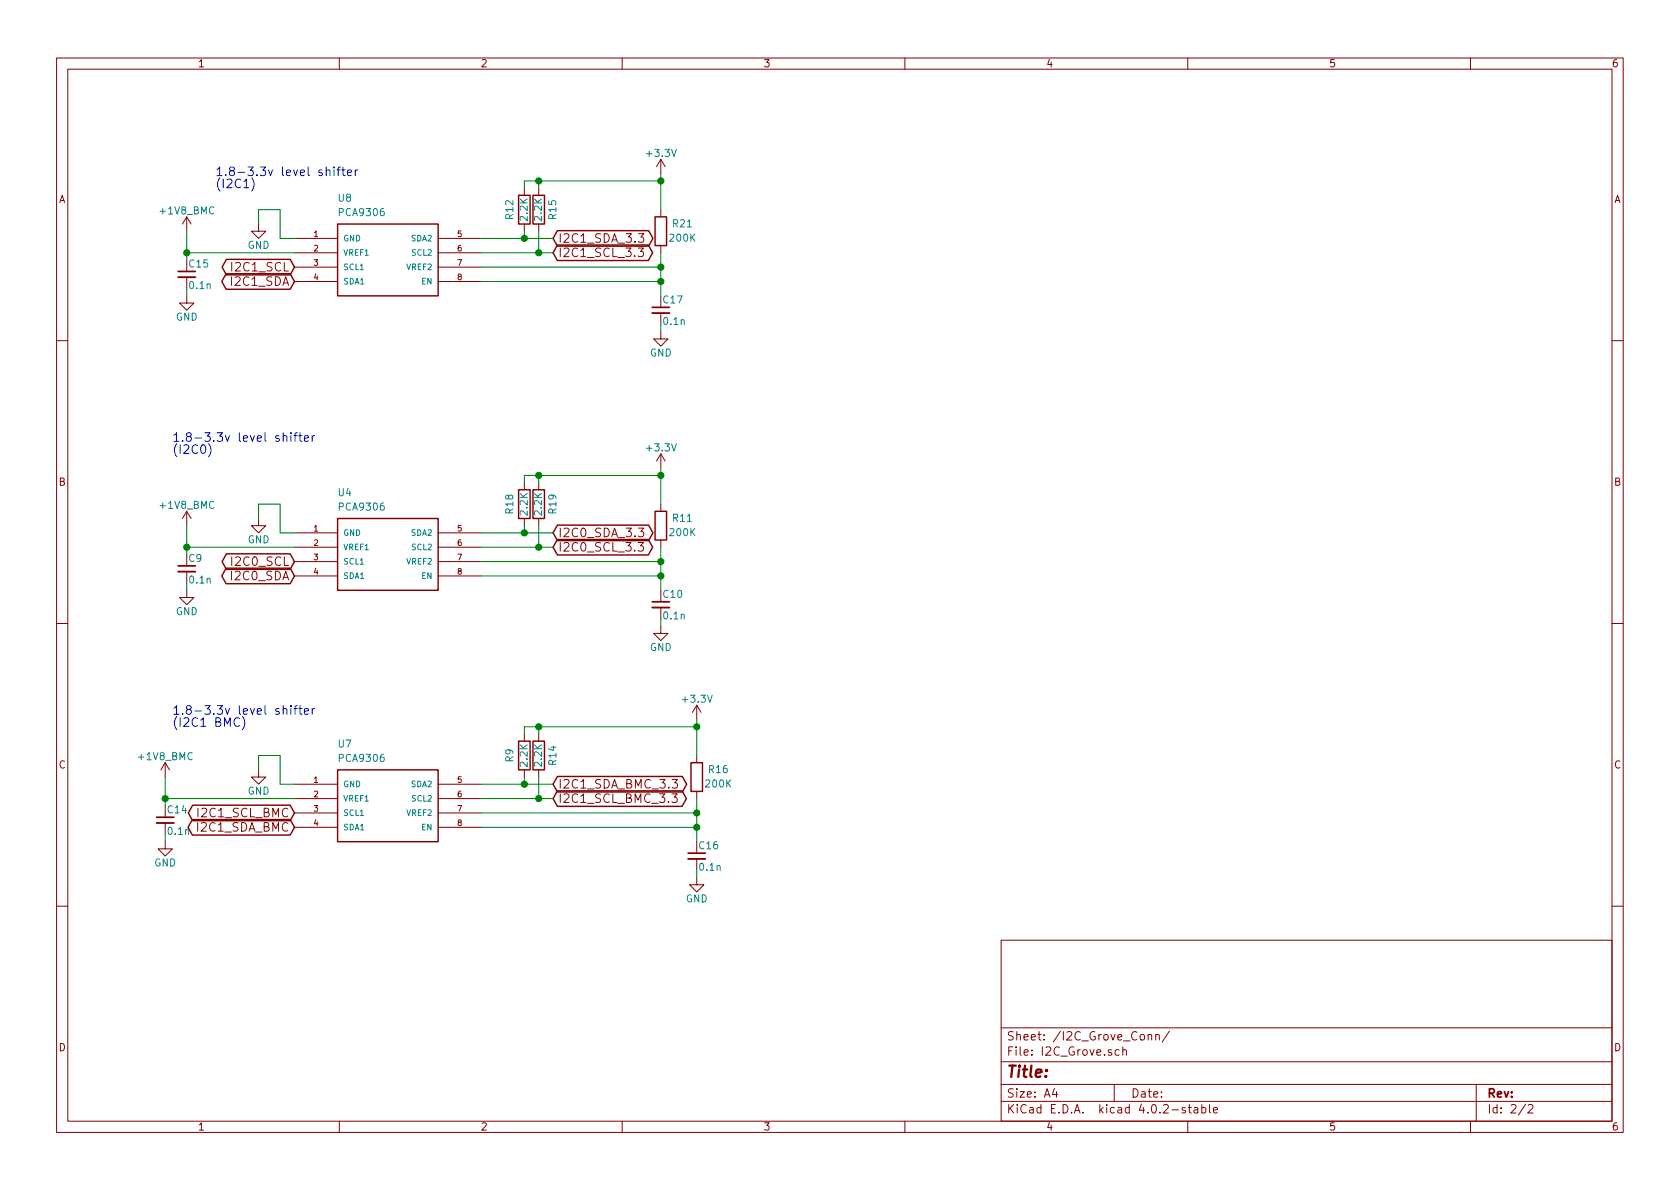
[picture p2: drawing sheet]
<svg xmlns="http://www.w3.org/2000/svg" width="297mm" height="210mm" viewBox="0 0 297 210" stroke-linecap="round" stroke-linejoin="round" font-family="sans-serif">
<g fill="none" stroke="#840000" stroke-width=".18">
<path d="M10 10.3h277v189.9h-277zM12 12.2h273v186.1h-273zM60 10.3v1.9M110 10.3v1.9M160 10.3v1.9M210 10.3v1.9M260 10.3v1.9M33 38.3v2.6M33 38.3l-.7 1.3M33 38.3l.8 1.3M45.7 39.6v1.3h1.3l-1.3 1.3-1.3-1.3h1.3M92.7 33.3v1.2"/>
<path d="M92.7 39.6v1.3M95.2 33.3v1.2M95.2 39.6v1.3M116.8 28.2l-.7 1.3M116.8 28.2v2.5M116.8 37.1v1.2M116.8 28.2l.8 1.3M33 52.3v1.3h1.3l-1.3 1.3-1.3-1.3h1.3M33 49v2M52.1 42.2h7.6M52.1 44.7h7.6M52.1 47.2h7.6"/>
<path d="M52.1 49.8h7.6M77.5 42.2h7.6M77.5 44.7h7.6M77.5 47.2h7.6M77.5 49.8h7.6M112.8 43.9h1l-.5 .5 .3 .1 .2 .2-.1 .5-.2 .2h-.5l-.2-.2M112.9 41.3h.9l-.5 .6 .4 .1 .1 .2-.1 .5-.2 .1h-.4l-.2-.1M116.8 58.7v1.2h1.3l-1.3 1.3-1.2-1.3h1.2M116.8 43.4v1.3M116.8 55.4v2M10 60.2h2M285 60.2h2"/>
<path d="M33 90.4v2.6M33 90.4l-.7 1.3M33 90.4l.8 1.3M45.7 91.7v1.3h1.3l-1.3 1.2-1.3-1.2h1.3M52.1 94.2h7.6M52.1 96.8h7.6M52.1 99.3h7.6M77.5 94.2h7.6M77.5 96.8h7.6M77.5 99.3h7.6M92.7 85.3v1.3M92.7 91.7v1.3"/>
<path d="M95.2 85.3v1.3M95.2 91.7v1.3M112.8 95.9h1l-.5 .6 .3 .1 .2 .2-.1 .5-.2 .2h-.5l-.2-.2M112.9 93.4h.9l-.5 .6 .4 .1 .1 .2-.1 .5-.2 .1h-.4l-.2-.1M116.8 80.3v2.5M116.8 89.1v1.3M116.8 95.5v1.3M116.8 80.3l-.7 1.2M116.8 80.3l.8 1.2M10 110.3h2M33 104.4v1.3h1.3l-1.3 1.2-1.3-1.2h1.3M33 101.1v2"/>
<path d="M52.1 101.8h7.6M77.5 101.8h7.6M116.8 110.7v1.3h1.3l-1.3 1.3-1.2-1.3h1.2M116.8 107.4v2.1M285 110.3h2M29.2 134.9v2.5M29.2 134.9l-.8 1.2M29.2 134.9l.8 1.2M45.7 136.1v1.3h1.3l-1.3 1.3-1.3-1.3h1.3M52.1 138.7h7.6M77.5 138.7h7.6M92.7 129.8v1.3"/>
<path d="M92.7 136.1v1.3M95.2 129.8v1.3M95.2 136.1v1.3M118.8 137.8h1l-.5 .6 .3 .1 .2 .2-.1 .5-.2 .2h-.5l-.2-.2M123.2 124.7l-.8 1.3M123.2 124.7v2.5M123.2 133.6v1.3M123.2 139.9v1.3M123.2 124.7l.8 1.3M29.2 148.8v1.3h1.3l-1.3 1.3-1.3-1.3h1.3M29.2 145.5v2.1M52.1 141.2h7.6"/>
<path d="M52.1 143.8h7.6M52.1 146.3h7.6M77.5 141.2h7.6M77.5 143.8h7.6M77.5 146.3h7.6M118.8 140.4h.9l-.5 .6h.4l.1 .2v.6l-.3 .1h-.4l-.2-.1M123.2 155.2v1.3h1.3l-1.3 1.2-1.3-1.2h1.3M123.2 151.9v2M10 160.2h2M177 166.3h108v32h-108zM285 160.2h2M60 198.3v1.9"/>
<path d="M110 198.3v1.9M160 198.3v1.9M177 194.8h108M177 191.8h108M177 187.8h108M177 181.8h108M186.4 192.5l-.3 1h.9M186.8 193v1M197 191.8v3M197.9 185.7l-.5-.1-.2 .3v.6l.2 .1 .5-.1M198.5 185.7l.2-.1 .4 .1 .1 .9M198.5 185.1v1.5"/>
<path d="M203 183.1l.2-.2 .4 .1v.9M203 182.9v1M204.3 183.1l.2-.2 .4 .1 .1 .9M204.3 182.9v1M206.8 182.3l-1.3 2M209.6 195.9a.37 .37 0 0 0-.6 .1l.1 .3 .5 .1 .1 .1-.3 .3-.4-.1M210 198.3v1.9M210.1 195.8h.5M210.3 195.3v1.3l.3 .2M211.2 195.9h.5l.1 .9M211.8 196.2l-.5 .1-.2 .2 .2 .3 .5-.1M212.5 195.9l.4-.1 .3 .3-.1 .6h-.6"/>
<path d="M212.5 195.3v1.5M213.8 195.3v1.3l.2 .2M214.6 196.3l.7-.1-.1-.3-.4-.1-.2 .2v.7h.6M260 198.3v1.9M261 191.8v6.5M269.7 195.2l-1.2 2M270.2 195.5l.2-.2h.4l.2 .5-.9 1h.9"/>
</g>
<g fill="none" stroke="#840000" stroke-width=".25">
<path d="M59.7 39.6h17.8v12.7h-17.8zM91.7 34.5h2v5.1h-2zM94.2 34.5h2.1v5.1h-2.1zM115.8 38.3h2.1v5.1h-2.1zM40 48.4h11.3l.8 1.4-.8 1.3h-11.3l-.8-1.3zM40 45.9h11.3l.8 1.3-.8 1.4h-11.3l-.7-1.4zM98.6 40.8h16.1l.7 1.4-.7 1.3h-16.1l-.8-1.3zM98.6 43.3h16l.8 1.4-.8 1.4h-16l-.8-1.4zM40 97.9h11.3l.8 1.4-.8 1.4h-11.3l-.7-1.4zM59.7 91.7h17.8v12.7h-17.8zM91.7 86.6h2v5.1h-2zM94.2 86.6h2.1v5.1h-2.1z"/>
<path d="M98.6 92.9h16.1l.7 1.3-.7 1.4h-16.1l-.8-1.4zM98.6 95.4h16l.8 1.4-.8 1.3h-16l-.8-1.3zM115.8 90.4h2.1v5.1h-2.1zM40 100.5h11.3l.8 1.3-.8 1.4h-11.3l-.8-1.4zM59.7 136.1h17.8v12.7h-17.8zM91.7 131.1h2v5h-2zM94.2 131.1h2.1v5h-2.1zM98.6 137.3h22l.8 1.4-.8 1.3h-22l-.8-1.3zM98.6 139.8h22l.8 1.4-.8 1.4h-22l-.8-1.4zM122.2 134.9h2v5h-2zM34 144.9h17.3l.8 1.4-.8 1.4h-17.3l-.8-1.4zM34.1 142.4h17.2l.8 1.4-.8 1.3h-17.2l-.8-1.3z"/>
</g>
<g fill="none" stroke="#008400" stroke-width=".18">
<path d="M45.7 39.6v-2.5h3.8v5.1h2.6M95.2 32v1.3M116.8 32h-24.1v1.3M116.8 30.7v6.4M33 44.7h19.1M33 40.9v5.1M33 51v1.3M85.1 42.2h12.7M85.1 44.7h12.7M85.1 47.2h31.7M85.1 49.8h31.7M92.7 40.9v1.3"/>
<path d="M95.2 40.9v3.8M116.8 44.7v7.6M116.8 57.4v1.3M33 93v5M33 96.8h19.1M45.7 91.7v-2.6h3.8v5.1h2.6M85.1 94.2h12.7M85.1 96.8h12.7M85.1 99.3h31.7M92.7 93v1.2M95.2 84.1v1.2M95.2 93v3.8"/>
<path d="M116.8 84.1h-24.1v1.2M116.8 82.8v6.3M116.8 96.8v7.6M33 103.1v1.3M85.1 101.8h31.7M116.8 109.5v1.2M29.2 137.4v5.1M45.7 136.1v-2.5h3.8v5.1h2.6M85.1 138.7h12.7M92.7 137.4v1.3M95.2 128.5v1.3M95.2 137.4v3.8"/>
<path d="M123.2 128.5h-30.5v1.3M123.2 127.2v6.4M29.2 141.2h22.9M29.2 147.6v1.2M85.1 141.2h12.7M85.1 143.8h38.1M85.1 146.3h38.1M123.2 141.2v7.6M123.2 153.9v1.3"/>
</g>
<g fill="#008400" stroke="#008400" stroke-width=".25">
<circle cx="92.7" cy="42.2" r=".51"/>
<circle cx="95.3" cy="44.7" r=".51"/>
<circle cx="95.3" cy="32" r=".51"/>
<circle cx="116.8" cy="32" r=".51"/>
<circle cx="116.8" cy="47.2" r=".51"/>
<circle cx="116.8" cy="49.8" r=".51"/>
<circle cx="33" cy="44.7" r=".51"/>
<circle cx="92.7" cy="94.2" r=".51"/>
<circle cx="95.3" cy="96.8" r=".51"/>
<circle cx="95.3" cy="84.1" r=".51"/>
<circle cx="116.8" cy="84.1" r=".51"/>
<circle cx="116.8" cy="99.3" r=".51"/>
<circle cx="116.8" cy="101.8" r=".51"/>
<circle cx="33" cy="96.8" r=".51"/>
<circle cx="92.7" cy="138.7" r=".51"/>
<circle cx="95.3" cy="141.2" r=".51"/>
<circle cx="95.3" cy="128.5" r=".51"/>
<circle cx="123.2" cy="128.5" r=".51"/>
<circle cx="123.2" cy="143.8" r=".51"/>
<circle cx="123.2" cy="146.3" r=".51"/>
<circle cx="29.2" cy="141.2" r=".51"/>
</g>
<path d="M31.5 49h3M115.3 55.4h3.1M31.5 101.1h3M115.3 107.4h3.1M27.7 145.5h3M121.7 151.9h3" fill="none" stroke="#840000" stroke-width=".33"/>
<path d="M31.5 48h3M115.3 54.4h3.1M31.5 100.1h3M115.3 106.4h3.1M27.7 144.5h3M121.7 150.9h3" fill="none" stroke="#840000" stroke-width=".3"/>
<g fill="none" stroke="#0000c2" stroke-width=".18">
<path d="M44.5 31.5a1.75 1.75 0 0 1 0 2.3M57.7 30.2l.1-.1a.36 .36 0 0 1 .5 .2v.8M59.1 29.5v.2M59.1 30v1.1M59.6 30h.6M60.2 29.5l-.3 .1-.1 .2v1.3M60.5 30h.5M60.7 29.5v1.4l.3 .2M61.4 30.6l.8-.2-.1-.3-.4-.1-.3 .3 .1 .7h.6M62.8 30v1.1M63.2 30l-.2 .1-.2 .2M36.9 78.5a1.75 1.75 0 0 1 0 2.3"/>
<path d="M50.1 77.2v-.1a.36 .36 0 0 1 .6 .2v.7M51.4 76.5v.2M51.4 77v1M52 77h.6M52.6 76.5l-.4 .1v.2v1.2M52.8 77h.6M53 76.5v1.3l.4 .2M53.8 77.5l.8-.1-.1-.3-.4-.1-.3 .3 .1 .7h.6M55.2 77v1M55.6 77l-.3 .1-.1 .2M42.3 127.1a.62 .62 0 0 0-.7 0 .62 .62 0 0 0-.2 .7 .58 .58 0 0 0 .3 .6 .58 .58 0 0 0 .6-.1M42.8 126.7a1.75 1.75 0 0 1 0 2.3"/>
<path d="M50.1 125.4a.36 .36 0 0 1 .6 .1v.8M51.4 124.8v.1M51.4 125.3v1M52 125.3h.6M52.6 124.8l-.4 .1v.1v1.3M52.8 125.3h.6M53 124.8v1.3l.4 .2M53.8 125.8l.8-.2-.1-.2-.4-.1-.3 .2 .1 .7h.6M55.2 125.3v1M55.6 125.3l-.3 .1-.1 .2"/>
</g>
<text font-size="2.8" fill="#840000" x="178" y="190.5">Title:</text>
<g font-size="2.1" fill="#0000c2">
<text x="38.1" y="31.1">1.8-3.3v level shifter</text>
<text x="38.1" y="33.3">(I2C1)</text>
<text x="30.5" y="78.1">1.8-3.3v level shifter</text>
<text x="30.5" y="80.3">(I2C0)</text>
<text x="30.5" y="126.4">1.8-3.3v level shifter</text>
<text x="30.5" y="128.5">(I2C1 BMC)</text>
</g>
<g font-size="2.1" fill="#840000">
<text x="98.7" y="42.9">I2C1_SDA_3.3</text>
<text x="98.7" y="45.5">I2C1_SCL_3.3</text>
<text x="41" y="50.5">I2C1_SDA</text>
<text x="41.2" y="48">I2C1_SCL</text>
<text x="98.7" y="95">I2C0_SDA_3.3</text>
<text x="41.2" y="100.1">I2C0_SCL</text>
<text x="98.7" y="97.5">I2C0_SCL_3.3</text>
<text x="41" y="102.6">I2C0_SDA</text>
<text x="98.7" y="139.4">I2C1_SDA_BMC_3.3</text>
<text x="98.7" y="142">I2C1_SCL_BMC_3.3</text>
<text x="35" y="147.1">I2C1_SDA_BMC</text>
<text x="35.2" y="144.5">I2C1_SCL_BMC</text>
<text x="178" y="184">Sheet: /I2C_Grove_Conn/</text>
<text x="178" y="186.7">File: I2C_Grove.sch</text>
<text x="178" y="196.9">KiCad E.D.A. kicad 4.0.2-stable</text>
<text x="178" y="194.1">Size: A4</text>
<text x="200" y="194.1">Date:</text>
<text x="263" y="194.1">Rev:</text>
<text x="263" y="196.9">Id: 2/2</text>
</g>
<g font-size="1.8" fill="#840000">
<text x="35" y="11.9">1</text>
<text x="85" y="11.9">2</text>
<text x="135" y="11.9">3</text>
<text x="185" y="11.9">4</text>
<text x="235" y="11.9">5</text>
<text x="285" y="11.9">6</text>
<text x="10.4" y="35.9">A</text>
<text x="285.4" y="35.9">A</text>
<text x="10.4" y="85.9">B</text>
<text x="285.4" y="85.9">B</text>
<text x="10.4" y="135.9">C</text>
<text x="285.4" y="135.9">C</text>
<text x="10.4" y="185.9">D</text>
<text x="285.4" y="185.9">D</text>
<text x="35" y="199.9">1</text>
<text x="85" y="199.9">2</text>
<text x="135" y="199.9">3</text>
<text x="185" y="199.9">4</text>
<text x="235" y="199.9">5</text>
<text x="285" y="199.9">6</text>
</g>
<g font-size="1.8" fill="#008484">
<text x="114.5" y="27.7">+3.3V</text>
<text x="59.8" y="35.7">U8</text>
<text x="28.4" y="37.9">+1V8_BMC</text>
<text x="60.1" y="38.2">PCA9306</text>
<text x="90.7" y="38.7" transform="rotate(-90 90.7 38.7)">R12</text>
<text x="93.3" y="38.9" transform="rotate(-90 93.3 38.9)">2.2K</text>
<text x="95.8" y="38.9" transform="rotate(-90 95.8 38.9)">2.2K</text>
<text x="98.3" y="38.7" transform="rotate(-90 98.3 38.7)">R15</text>
<text x="119" y="40.2">R21</text>
<text x="33.5" y="47.3">C15</text>
<text x="43.8" y="44">GND</text>
<text x="118.5" y="42.7">200K</text>
<text x="33.6" y="51.1">0.1n</text>
<text x="117.3" y="53.6">C17</text>
<text x="31.1" y="56.7">GND</text>
<text x="117.4" y="57.4">0.1n</text>
<text x="114.9" y="63">GND</text>
<text x="114.5" y="79.8">+3.3V</text>
<text x="28.4" y="90">+1V8_BMC</text>
<text x="59.8" y="87.7">U4</text>
<text x="60.1" y="90.3">PCA9306</text>
<text x="90.7" y="90.8" transform="rotate(-90 90.7 90.8)">R18</text>
<text x="93.3" y="91" transform="rotate(-90 93.3 91)">2.2K</text>
<text x="95.8" y="91" transform="rotate(-90 95.8 91)">2.2K</text>
<text x="98.3" y="90.8" transform="rotate(-90 98.3 90.8)">R19</text>
<text x="118.5" y="94.8">200K</text>
<text x="119" y="92.2">R11</text>
<text x="33.4" y="99.4">C9</text>
<text x="43.8" y="96.1">GND</text>
<text x="33.6" y="103.2">0.1n</text>
<text x="117.3" y="105.7">C10</text>
<text x="31.1" y="108.8">GND</text>
<text x="117.4" y="109.5">0.1n</text>
<text x="114.9" y="115.1">GND</text>
<text x="120.9" y="124.3">+3.3V</text>
<text x="24.6" y="134.4">+1V8_BMC</text>
<text x="59.8" y="132.2">U7</text>
<text x="60.1" y="134.7">PCA9306</text>
<text x="90.7" y="134.7" transform="rotate(-90 90.7 134.7)">R9</text>
<text x="93.3" y="135.5" transform="rotate(-90 93.3 135.5)">2.2K</text>
<text x="95.8" y="135.5" transform="rotate(-90 95.8 135.5)">2.2K</text>
<text x="98.3" y="135.2" transform="rotate(-90 98.3 135.2)">R14</text>
<text x="125.4" y="136.7">R16</text>
<text x="29.7" y="143.8">C14</text>
<text x="43.8" y="140.5">GND</text>
<text x="124.9" y="139.2">200K</text>
<text x="29.8" y="147.6">0.1n</text>
<text x="27.3" y="153.2">GND</text>
<text x="123.7" y="150.2">C16</text>
<text x="123.8" y="154">0.1n</text>
<text x="121.2" y="159.6">GND</text>
</g>
<g font-size="1.4" fill="#840000">
<text x="55.5" y="41.9">1</text>
<text x="80.9" y="41.9">5</text>
<text x="55.5" y="44.4">2</text>
<text x="55.5" y="47">3</text>
<text x="80.9" y="44.4">6</text>
<text x="80.9" y="47">7</text>
<text x="55.5" y="49.5">4</text>
<text x="80.9" y="49.5">8</text>
<text x="55.5" y="94">1</text>
<text x="80.9" y="94">5</text>
<text x="55.5" y="96.5">2</text>
<text x="55.5" y="99.1">3</text>
<text x="55.5" y="101.6">4</text>
<text x="80.9" y="96.5">6</text>
<text x="80.9" y="99.1">7</text>
<text x="80.9" y="101.6">8</text>
<text x="55.5" y="138.4">1</text>
<text x="55.5" y="141">2</text>
<text x="55.5" y="143.5">3</text>
<text x="80.9" y="138.4">5</text>
<text x="80.9" y="141">6</text>
<text x="80.9" y="143.5">7</text>
<text x="55.5" y="146">4</text>
<text x="80.9" y="146">8</text>
</g>
<g font-size="1.4" fill="#008484">
<text x="60.7" y="42.7">GND</text>
<text x="60.7" y="45.2">VREF1</text>
<text x="60.7" y="47.7">SCL1</text>
<text x="71.9" y="47.7">VREF2</text>
<text x="72.7" y="42.7">SDA2</text>
<text x="72.8" y="45.2">SCL2</text>
<text x="60.7" y="50.3">SDA1</text>
<text x="74.5" y="50.3">EN</text>
<text x="60.7" y="94.7">GND</text>
<text x="72.7" y="94.7">SDA2</text>
<text x="60.7" y="97.3">VREF1</text>
<text x="60.7" y="99.8">SCL1</text>
<text x="71.9" y="99.8">VREF2</text>
<text x="72.8" y="97.3">SCL2</text>
<text x="60.7" y="102.4">SDA1</text>
<text x="74.5" y="102.4">EN</text>
<text x="60.7" y="139.2">GND</text>
<text x="60.7" y="141.7">VREF1</text>
<text x="72.7" y="139.2">SDA2</text>
<text x="72.8" y="141.7">SCL2</text>
<text x="60.7" y="144.3">SCL1</text>
<text x="60.7" y="146.8">SDA1</text>
<text x="71.9" y="144.3">VREF2</text>
<text x="74.5" y="146.8">EN</text>
</g>
</svg>
